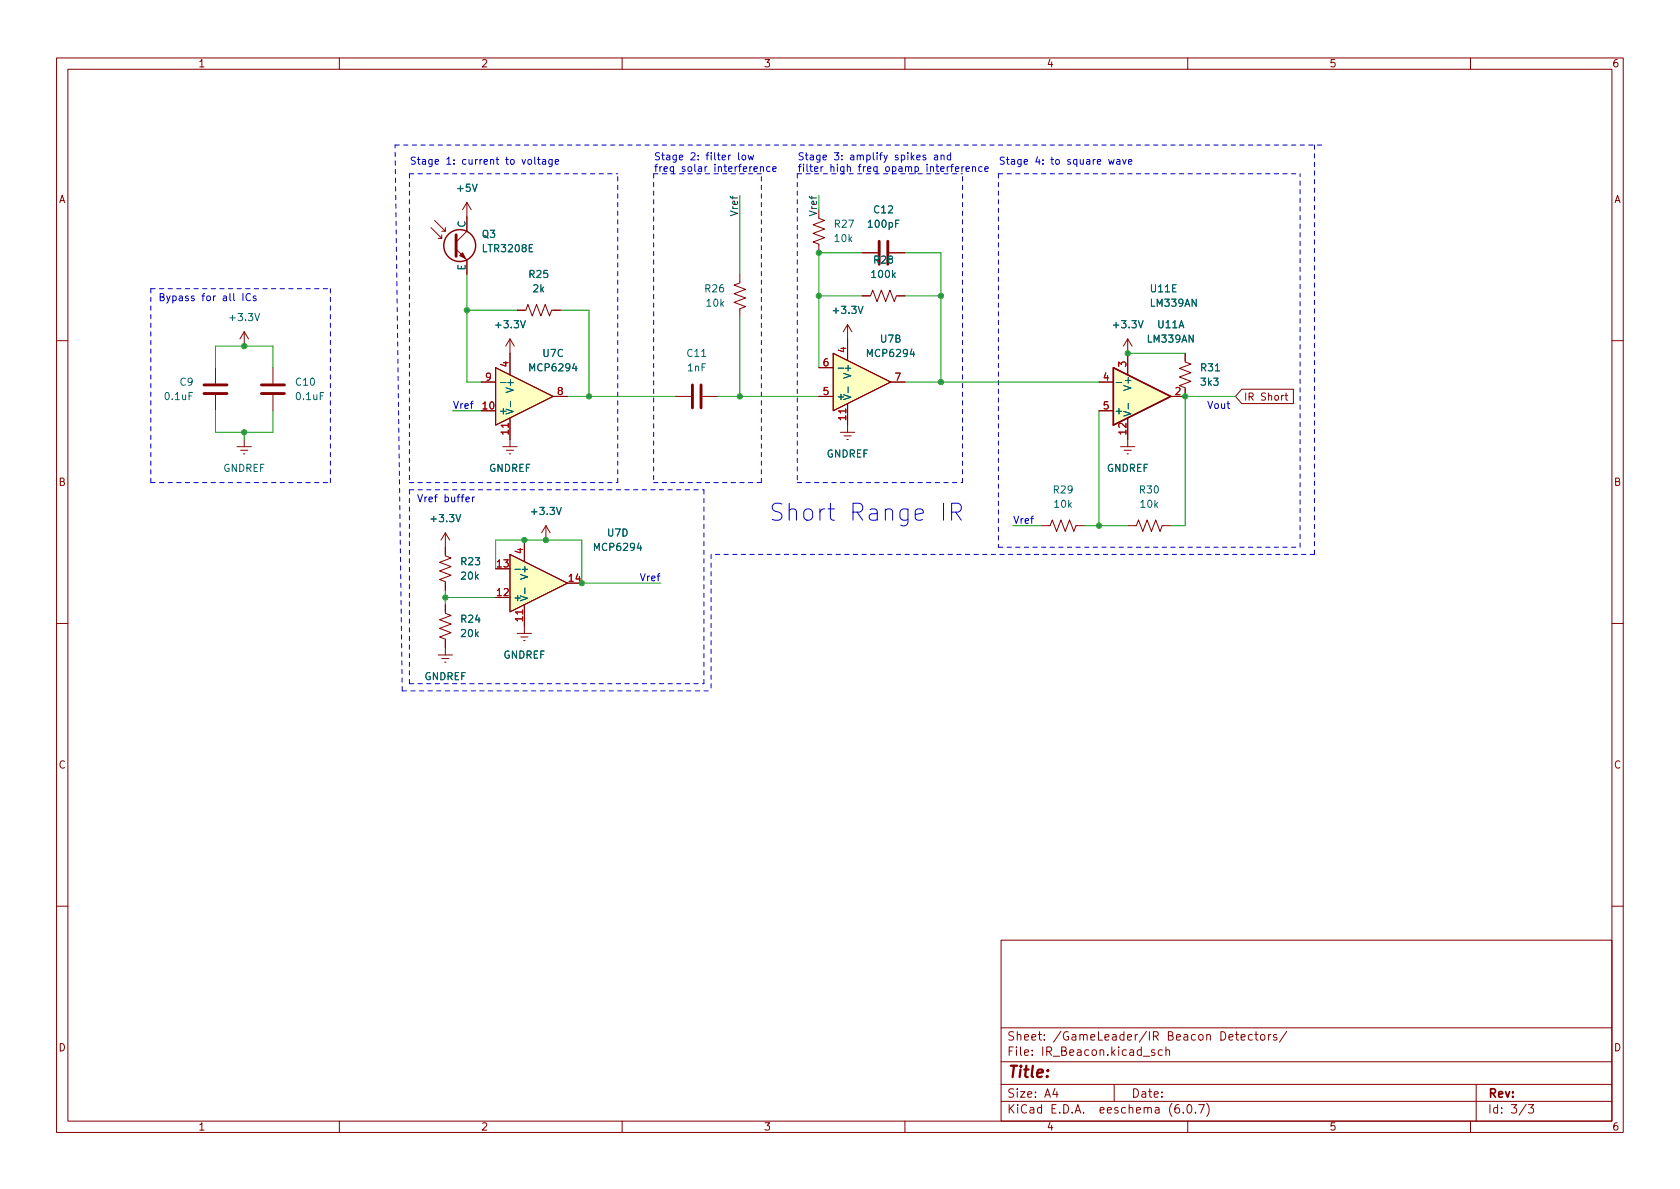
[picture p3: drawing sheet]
<svg xmlns="http://www.w3.org/2000/svg" width="297mm" height="210mm" viewBox="0 0 297 210" stroke-linecap="round" stroke-linejoin="round" font-family="sans-serif">
<g fill="none" stroke="#840000" stroke-width=".18">
<path d="M10 10.2h277v190.1h-277zM12 12.2h273v186.1h-273zM60 10.2v2M110 10.2v2M160 10.2v2M210 10.2v2M260 10.2v2M76.8 39l1.9 1.9v-.6M82.5 35.8l-.7 1.3M82.5 35.8v5.1l-1.9 1.9M82.5 35.8l.8 1.3M144.8 38.6l1 .4-2 .7 2 .8-2 .8 2 .7-2 .8 1 .4v1.5"/>
<path d="M43.2 58.7l-.8 1.2M43.2 58.7v2.5M43.2 58.7l.7 1.2M76.2 40.3l1.9 1.9v-.7M77.5 42.2h.6M78.1 40.9h.6M80.6 44.1l1.9 1.9v2.5M90.2 59.9v6.4M90.2 59.9l-.8 1.3M90.2 59.9l.7 1.3M91.4 54.9h1.6l.3-1.1 .8 2.1 .8-2.1 .7 2.1 .8-2.1 .8 2.1 .3-1h1.6M130.8 48.5v1.5l-1 .4 2 .8-2 .7 2 .8-2 .8 2 .7-1 .4v1.5"/>
<path d="M149.9 57.4v6.3M149.9 57.4l-.8 1.3M149.9 57.4l.7 1.3M152.4 52.3h1.5l.4-1 .8 2 .7-2 .8 2 .8-2 .7 2 .4-1h1.5M152.4 44.7h2.8M157.2 44.7h2.8M199.4 59.9v6.4M199.4 59.9l-.8 1.3M199.4 59.9l.8 1.3M10 60.2h2M38.1 65v2.8M38.1 69.8v2.8"/>
<path d="M41.9 79h2.5M42.5 79.6h1.3M43.2 77.7v1.3M48.3 65v2.8M48.3 69.8v2.8M85.1 67.6h2.5M87.6 65l10.2 5.1-10.2 5.1zM88.9 79h2.5M89.5 79.6h1.3M90.2 73.9v5.1M97.8 70.1h2.5M119.4 70.1h2.8"/>
<path d="M124.2 70.1h2.8M144.8 70.1h2.5M144.8 65h2.5M147.3 62.5l10.2 5.1-10.2 5zM148.6 76.4h2.5M149.2 77.1h1.3M149.7 77.7h.3M149.9 71.4v5M157.5 67.6h2.5M194.3 67.6h2.5M194.3 72.6h2.5M198.1 79h2.6"/>
<path d="M198.8 79.6h1.2M199.4 73.9v5.1M209.5 62.5v1.5l1.1 .4-2.1 .7 2.1 .8-2.1 .8 2.1 .7-2.1 .8 1 .4v1.5h-2.5M219.6 68.8h9.1v2.6h-9.1l-1.2-1.3zM227 69.9l-.4 .3M227.2 69.9h.5M227.4 69.5v1.1l.3 .2M285 60.2h2M43.1 80.3h.2M78.7 94.2v4.1l1.1 .4-2.1 .7 2.1 .8-2.1 .8 2.1 .7-2.1 .8 1 .4v1.5M78.7 94.2l-.7 1.3M78.7 94.2l.8 1.3"/>
<path d="M90 80.3h.3M90.2 98l10.1 5.1-10.1 5.1zM92.7 95.5v3.8M96.5 93l-.7 1.2M96.5 93v2.5M96.5 93l.8 1.2M184.1 93h1.6l.4-1.1 .7 2.1 .8-2.1 .7 2.1 .8-2.1 .8 2.1 .3-1h1.6M199.3 80.3h.2M199.4 93h1.5l.4-1.1 .8 2.1 .7-2.1 .8 2.1 .7-2.1 .8 2.1 .4-1h1.5M10 110.2h2M77.5 115.8h2.5M78.1 116.5h1.3"/>
<path d="M78.6 117.1h.3M78.7 106.9v1.6l1.1 .3-2.1 .8 2.1 .8-2.1 .7 2.1 .8-2.1 .7 1 .4v2.8M91.4 112h2.6M92.1 112.6h1.2M92.6 113.3h.2M92.7 106.9v5.1M285 110.2h2M10 160.2h2M177 166.3h108v32h-108zM285 160.2h2M60 198.3v2M110 198.3v2"/>
<path d="M160 198.3v2M177 194.8h108M177 191.8h108M177 187.8h108M177 181.8h108M186.5 192.5l-.4 1h1M186.9 193v1M197 191.8v3M204.1 185.7l-.3-.1-.2 .2v.3l.5 .1v.4h-.5M205.5 185.7l-.4-.1-.3 .3v.4l.1 .3h.6M206.1 185.8l.3-.2 .3 .1 .1 .9M206.1 185.1v1.5"/>
<path d="M208.4 195.3a.59 .59 0 0 0-.7 .7v.5l.2 .3h.4l.2-.1 .1-.5-.2-.2-.4-.1-.3 .3M209.2 196.7v.1M210 198.3v2M210.1 195.4l.1-.1a.81 .81 0 0 1 .6 .7 .81 .81 0 0 1-.3 .8h-.1a.81 .81 0 0 1-.6-.6 .81 .81 0 0 1 .3-.8zM211.4 196.7v.1M211.9 195.3h1l-.6 1.5M213.4 195.1a1.72 1.72 0 0 1 0 2.3M218.4 182.9h.6M218.6 182.4v1.3l.4 .2M219.4 183.4l.7-.1v-.3l-.5-.1-.2 .2 .1 .8h.6M221.4 183l-.4-.1-.3 .3v.4l.2 .3h.5M221.9 182.9h.5"/>
<path d="M222.1 182.4v1.3l.3 .2M222.9 183.1l.2-.2 .5 .2v.5l-.1 .3h-.4l-.2-.1zM224.3 182.9v1M224.7 182.9l-.3 .1-.1 .2M225.7 183l-.3-.1-.3 .2 .1 .3 .5 .1v.4h-.6M227.5 182.4l-1.3 1.9M260 198.3v2M261 191.8v6.5M269.9 195.3l-1.3 1.9M270.2 195.3h1l-.6 .6 .5 .1v.7l-.2 .1h-.5l-.2-.1"/>
</g>
<path d="M80.6 41.5v3.8M155.4 42.7v4M157 42.7v4M36.1 69.6h4M36.1 68.1h4M46.2 69.6h4.1M46.2 68.1h4.1M122.4 68.1v4M124 68.1v4" fill="none" stroke="#840000" stroke-width=".51"/>
<g fill="#ffffc2" stroke="#ffffc2" stroke-width=".18">
<path d="M196.8 65l10.2 5.1-10.2 5.1z"/>
<path d="M90.2 98l10.1 5.1-10.1 5.1z"/>
<path d="M87.6 65l10.2 5.1-10.2 5.1z"/>
<path d="M147.3 62.5l10.2 5.1-10.2 5z"/>
</g>
<g fill="none" stroke="#840000" stroke-width=".25">
<path d="M196.8 65l10.2 5.1-10.2 5.1z"/>
<circle cx="81.3" cy="43.4" r="2.82"/>
</g>
<path d="M88.5 67.6h1M90.3 71v.9M148.2 65.1h1M150 68.4v1M197.4 67.6h.9M199.5 71.3v1M91.1 100.7h.9M92.8 104v1" fill="none" stroke="#006464" stroke-width=".18"/>
<path d="M81.3 45.2l.5-.5 .5 1z" fill="#840000" stroke="#840000" stroke-width=".18"/>
<g fill="none" stroke="#0000c2" stroke-width=".18">
<path d="M93.5 28.3l.3-.1 .2 .2v.4l-.2 .2h-.3l-.2-.2zM94.5 27.8v1.1l.2 .1M95 28.2h.5M95.2 27.8v1.1l.3 .1M95.9 28.3h.5l.1 .7M96.5 28.5l-.4 .1-.2 .1 .2 .3h.4M97.6 28.2v1l-.2 .3-.3-.1M97.6 28.3l-.3-.1-.3 .2 .1 .6h.5M98.2 28.6l.6-.1-.1-.2-.3-.1-.2 .2v.6h.5M130.6 27v1.1l.2 .2M131.2 27.5l.2-.1 .4 .1 .1 .5-.2 .2-.3 .1-.2-.1zM132.3 27.4l.2 .9 .3-.6 .2 .6 .2-.9"/>
<path d="M133.3 29.9l.6-.1-.1-.3h-.3l-.2 .2 .1 .6h.4M134.5 29.6l.1-.1h.3l.1 .8M134.5 29.5v.8M136.1 29.5h-.3l-.3 .2 .2 .6h.4M136.6 29.9l.6-.1v-.3h-.4l-.2 .2 .1 .6h.5M163.7 27.5l-.3-.1-.2 .2v.2l.5 .1v.3h-.5M165.2 27.5h.5l.1 .8M165.8 27.7l-.4 .1-.2 .2 .2 .3 .4-.1M166.4 27.5l.2-.1 .3 .1v.8M166.4 27.4v.9M168.1 27.5l-.4-.1-.2 .3 .1 .5h.5M168.1 27v1.3"/>
<path d="M168.1 29.5h.5M168.6 29l-.3 .2v1.1M168.9 29.9l.6-.1v-.3h-.4l-.2 .2 .1 .6h.5M170.1 29.5v.8M170.4 29.5l-.3 .2M170.8 29.9l.6-.1-.1-.3h-.3l-.2 .2 .1 .6h.4M171.9 29.6l.2-.1h.3l.1 .8M171.9 29.5v.8M173.6 29.5h-.3l-.3 .2 .2 .6h.4M174.1 29.9l.6-.1v-.3h-.4l-.2 .2 .1 .6h.5M196 28.2l.3 .8 .2-.6 .2 .6 .3-.8M197.5 28.3h.5v.7"/>
<path d="M198 28.5l-.4 .1-.2 .1 .2 .3h.4M198.5 28.2l.3 .8 .3-.8M199.5 28.6l.6-.1v-.2l-.4-.1-.2 .2 .1 .6h.5M43 51.9v1.3M44.3 52a.6 .6 0 0 0-.9 .5 .6 .6 0 0 0 .6 .7l.3-.1M45.3 52.4l-.4-.1-.1 .2v.2l.5 .1v.3h-.5M82.4 88.3l.6-.1-.1-.2-.3-.1-.2 .2v.6h.5M83.5 87.9v.8M83.9 87.9l-.4 .2M166.8 89v3M168.3 90.6h1.1a.81 .81 0 0 0 .6-.8 .81 .81 0 0 0-.6-.8h-1.1v3M169 90.6l1 1.4"/>
</g>
<g fill="none" stroke="#0000c2" stroke-width=".18" stroke-dasharray=".8 .8">
<path d="M69.8 25.6h163.9M72.4 30.7h36.8M72.4 30.7v54.6M115.6 30.7v54.6M115.6 30.7h19M141 30.7h29.2M141 30.7v54.6M176.5 30.7h53.4M176.5 30.7v66.1M232.4 25.6v72.4M26.7 51v34.3M26.7 51h31.7"/>
<path d="M26.7 85.3h31.7M58.4 85.3v-34.3M72.4 86.6h52.1M72.4 85.3h36.8M72.4 86.6v34.3M109.2 85.3v-54.6M115.6 85.3h19M125.7 98v24.2M134.6 85.3v-54.6M141 85.3h29.2M170.2 85.3v-54.6M176.5 96.8h53.4"/>
<path d="M229.9 96.8v-66.1M232.4 98h-106.7M71.1 122.2h54.6M71.1 122.2l-1.3-96.6M72.4 120.9h52.1M124.5 120.9v-34.3"/>
</g>
<g fill="none" stroke="#009600" stroke-width=".18">
<path d="M130.8 34.5v14M82.5 48.5v19.1h2.6M82.5 54.9h8.9M99.1 54.9h5v15.2M130.8 56.1v14M144.8 52.3h7.6M152.4 44.7h-7.6v20.3M160 44.7h6.4v22.9M160 52.3h6.4M38.1 65v-3.8h10.2v3.8M38.1 72.6v3.8h10.2v-3.8M43.2 76.4v1.3"/>
<path d="M80 72.6h5.1M100.3 70.1h19.1M127 70.1h17.8M160 67.6h34.3M194.3 72.6v20.4M199.4 62.5h10.1M218.4 70.1h-8.9v22.9h-2.5M179.1 93h5M191.8 93h7.6M78.7 104.4v2.5M78.7 105.7h8.9M87.6 100.6v-5.1h15.3v7.6h13.9"/>
</g>
<g fill="#009600" stroke="#009600" stroke-width=".18">
<circle cx="82.5" cy="54.9" r=".46"/>
<circle cx="43.2" cy="61.2" r=".46"/>
<circle cx="43.2" cy="76.4" r=".46"/>
<circle cx="144.8" cy="44.7" r=".46"/>
<circle cx="144.8" cy="52.3" r=".46"/>
<circle cx="130.8" cy="70.1" r=".46"/>
<circle cx="166.4" cy="52.3" r=".46"/>
<circle cx="96.5" cy="95.5" r=".46"/>
<circle cx="92.7" cy="95.5" r=".46"/>
<circle cx="78.7" cy="105.7" r=".46"/>
<circle cx="102.9" cy="103.1" r=".46"/>
<circle cx="166.4" cy="67.6" r=".46"/>
<circle cx="104.1" cy="70.1" r=".46"/>
<circle cx="194.3" cy="93" r=".46"/>
<circle cx="199.4" cy="62.5" r=".46"/>
<circle cx="209.5" cy="70.1" r=".46"/>
</g>
<text font-size="4.2" fill="#0000c2" x="135.9" y="92.1">Short Range IR</text>
<text font-size="2.8" fill="#840000" x="178" y="190.6">Title:</text>
<g font-size="2.1" fill="#840000">
<text x="178" y="184">Sheet: /GameLeader/IR Beacon Detectors/</text>
<text x="178" y="186.7">File: IR_Beacon.kicad_sch</text>
<text x="178" y="196.9">KiCad E.D.A. eeschema (6.0.7)</text>
<text x="178" y="194.1">Size: A4</text>
<text x="200" y="194.1">Date:</text>
<text x="263" y="194.1">Rev:</text>
<text x="263" y="196.9">Id: 3/3</text>
</g>
<g font-size="1.8" fill="#840000">
<text x="35" y="11.9">1</text>
<text x="85" y="11.9">2</text>
<text x="135" y="11.9">3</text>
<text x="185" y="11.9">4</text>
<text x="235" y="11.9">5</text>
<text x="285" y="11.9">6</text>
<text x="10.3" y="35.9">A</text>
<text x="285.3" y="35.9">A</text>
<text x="219.9" y="70.8">IR Short</text>
<text x="10.3" y="85.9">B</text>
<text x="285.3" y="85.9">B</text>
<text x="10.3" y="135.9">C</text>
<text x="285.3" y="135.9">C</text>
<text x="10.3" y="185.9">D</text>
<text x="285.3" y="185.9">D</text>
<text x="35" y="199.9">1</text>
<text x="85" y="199.9">2</text>
<text x="135" y="199.9">3</text>
<text x="185" y="199.9">4</text>
<text x="235" y="199.9">5</text>
<text x="285" y="199.9">6</text>
</g>
<g font-size="1.8" fill="#0000c2">
<text x="72.4" y="29.1">Stage 1: current to voltage</text>
<text x="115.6" y="28.3">Stage 2: filter low</text>
<text x="141" y="28.3">Stage 3: amplify spikes and</text>
<text x="176.5" y="29.1">Stage 4: to square wave</text>
<text x="115.6" y="30.4">freq solar interference</text>
<text x="141" y="30.4">filter high freq opamp interference</text>
<text x="27.9" y="53.2">Bypass for all ICs</text>
<text x="80" y="72.3">Vref</text>
<text x="213.4" y="72.3">Vout</text>
<text x="73.7" y="88.8">Vref buffer</text>
<text x="179.1" y="92.6">Vref</text>
<text x="113" y="102.8">Vref</text>
</g>
<g font-size="1.8" fill="#006464">
<text x="81" y="33.9">+5V</text>
<text x="82.3" y="40.3" transform="rotate(-90 82.3 40.3)">C</text>
<text x="147.6" y="40.3">R27</text>
<text x="153.7" y="40.3">100pF</text>
<text x="154.6" y="37.7">C12</text>
<text x="82.3" y="47.8" transform="rotate(-90 82.3 47.8)">E</text>
<text x="85.3" y="42">Q3</text>
<text x="85.5" y="44.6">LTR3208E</text>
<text x="147.6" y="42.8">10k</text>
<text x="154.6" y="46.6">R28</text>
<text x="93.6" y="49.1">R25</text>
<text x="94.3" y="51.7">2k</text>
<text x="124.7" y="51.7">R26</text>
<text x="154.2" y="49.1">100k</text>
<text x="203.5" y="51.7">U11E</text>
<text x="40.8" y="56.8">+3.3V</text>
<text x="87.8" y="58">+3.3V</text>
<text x="125" y="54.2">10k</text>
<text x="147.5" y="55.5">+3.3V</text>
<text x="197.1" y="58">+3.3V</text>
<text x="203.5" y="54.2">LM339AN</text>
<text x="204.7" y="58">U11A</text>
<text x="93.9" y="65.7">MCP6294</text>
<text x="96" y="63.1">U7C</text>
<text x="121.6" y="63.1">C11</text>
<text x="121.6" y="65.7">1nF</text>
<text x="153.5" y="63.1">MCP6294</text>
<text x="155.7" y="60.6">U7B</text>
<text x="203" y="60.6">LM339AN</text>
<text x="212.4" y="65.7">R31</text>
<text x="29.3" y="70.7">0.1uF</text>
<text x="31.8" y="68.2">C9</text>
<text x="52.4" y="68.2">C10</text>
<text x="52.5" y="70.7">0.1uF</text>
<text x="90.8" y="69" transform="rotate(-90 90.8 69)">V+</text>
<text x="147.8" y="70.7">+</text>
<text x="150.5" y="70.9" transform="rotate(-90 150.5 70.9)">V-</text>
<text x="150.5" y="66.5" transform="rotate(-90 150.5 66.5)">V+</text>
<text x="200" y="68.6" transform="rotate(-90 200 68.6)">V+</text>
<text x="212.4" y="68.2">3k3</text>
<text x="88.1" y="73.3">+</text>
<text x="90.8" y="73.4" transform="rotate(-90 90.8 73.4)">V-</text>
<text x="197" y="73.3">+</text>
<text x="200" y="73.8" transform="rotate(-90 200 73.8)">V-</text>
<text x="39.4" y="83.4">GNDREF</text>
<text x="86.4" y="83.4">GNDREF</text>
<text x="146.1" y="80.9">GNDREF</text>
<text x="195.7" y="83.4">GNDREF</text>
<text x="186.3" y="87.2">R29</text>
<text x="186.5" y="89.8">10k</text>
<text x="201.6" y="87.2">R30</text>
<text x="201.7" y="89.8">10k</text>
<text x="76.4" y="92.3">+3.3V</text>
<text x="94.2" y="91.1">+3.3V</text>
<text x="107.5" y="94.9">U7D</text>
<text x="81.6" y="99.9">R23</text>
<text x="105.3" y="97.4">MCP6294</text>
<text x="81.6" y="102.5">20k</text>
<text x="90.7" y="106.3">+</text>
<text x="93.3" y="106.4" transform="rotate(-90 93.3 106.4)">V-</text>
<text x="93.3" y="102" transform="rotate(-90 93.3 102)">V+</text>
<text x="81.6" y="110.1">R24</text>
<text x="81.6" y="112.6">20k</text>
<text x="89" y="116.5">GNDREF</text>
<text x="75" y="120.3">GNDREF</text>
</g>
<text font-size="1.8" fill="#0f0f0f" x="130.5" y="38.3" transform="rotate(-90 130.5 38.3)">Vref</text>
<text font-size="1.8" fill="#009600" x="144.4" y="38.3" transform="rotate(-90 144.4 38.3)">Vref</text>
<g font-size="1.8" fill="#a90000">
<text x="89.9" y="64.9" transform="rotate(-90 89.9 64.9)">4</text>
<text x="145.6" y="64.8">6</text>
<text x="149.6" y="62.3" transform="rotate(-90 149.6 62.3)">4</text>
<text x="199.1" y="64.9" transform="rotate(-90 199.1 64.9)">3</text>
<text x="85.9" y="67.3">9</text>
<text x="98.6" y="69.8">8</text>
<text x="145.6" y="69.8">5</text>
<text x="158.3" y="67.3">7</text>
<text x="195.1" y="67.3">4</text>
<text x="207.8" y="69.8">2</text>
<text x="85.4" y="72.4">10</text>
<text x="89.9" y="76.8" transform="rotate(-90 89.9 76.8)">11</text>
<text x="149.6" y="74.3" transform="rotate(-90 149.6 74.3)">11</text>
<text x="195.1" y="72.4">5</text>
<text x="199.1" y="76.8" transform="rotate(-90 199.1 76.8)">12</text>
<text x="87.9" y="100.3">13</text>
<text x="92.5" y="97.9" transform="rotate(-90 92.5 97.9)">4</text>
<text x="87.9" y="105.4">12</text>
<text x="100.6" y="102.9">14</text>
<text x="92.5" y="109.8" transform="rotate(-90 92.5 109.8)">11</text>
</g>
</svg>
